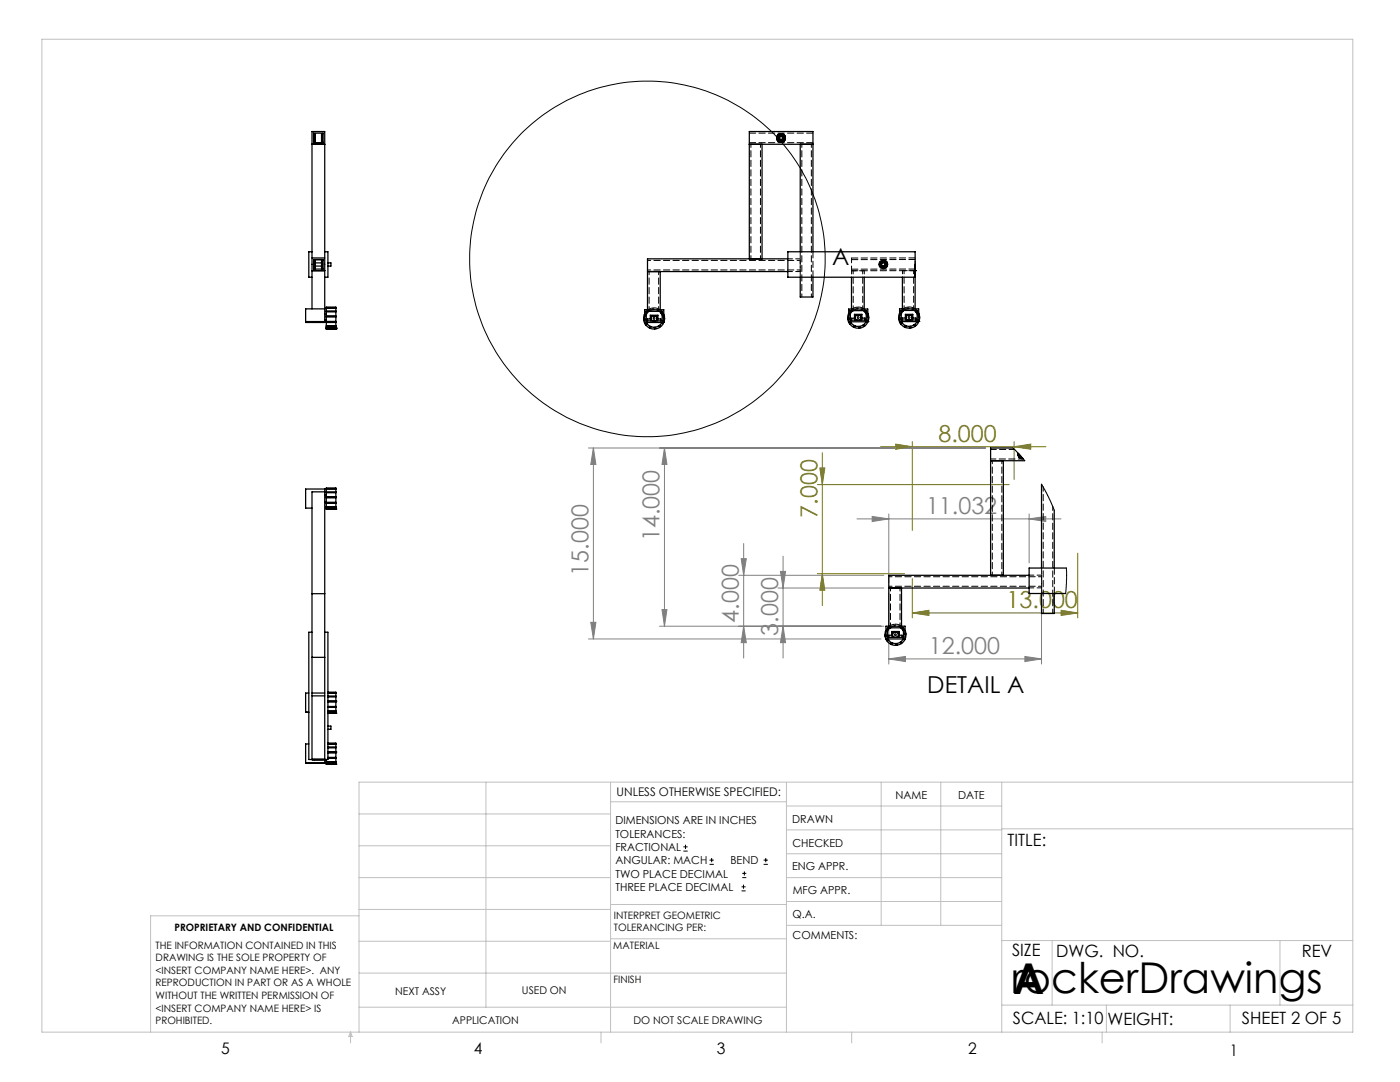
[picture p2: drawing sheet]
<svg xmlns="http://www.w3.org/2000/svg" width="279mm" height="216mm" viewBox="0 0 279 216" stroke-linecap="round" stroke-linejoin="round" font-family="sans-serif">
<g fill="none" stroke="#000" stroke-width=".2">
<path d="M136.4 169.8h.8M136.4 169h.8M136.8 168.6v.8M141.6 172.5h.9M141.6 171.6h.9M142 171.2v.8M148 177.8h.8M148 177h.8M148.1 175.1h.8M148.1 174.3h.8M148.4 176.5v.8M148.6 173.9v.8"/>
<path d="M152.4 172.5h.8M152.4 171.6h.8M152.8 171.2v.8"/>
<circle cx="129.2" cy="51.7" r="35.5"/>
</g>
<g fill="none" stroke="#808000" stroke-width=".2">
<path d="M163.1 96.7h38.3M163.6 93.4h1l-.5 3.3zM164.1 90.3v30.5M175.7 89.1h33M178.8 88.6l3.3 .5-3.3 .5zM182.1 88.1v17.7M202.4 89.1l3.3-.5v1zM202.4 88.1v7.6M163.1 114.5h17.4M164.1 114.5l.5 3.3h-1zM182.1 115.5v7.8M215.1 110.4v12.9"/>
<path d="M182.1 122.3l3.3-.5v1zM182.1 122.3h33M211.8 121.8l3.3 .5-3.3 .5z"/>
</g>
<g fill="none" stroke="#808080" stroke-width=".2">
<path d="M117.4 89.4h79.3M118.4 89.4l.5 3.3h-1zM118.4 89.4v38.1M132.6 89.4l.5 3.3h-1zM132.6 89.4v35.6M147.4 114.8h29M147.9 111.5h1l-.5 3.3zM148.4 108.4v22.9M155.3 117.3h21.1M155.8 114h1l-.5 3.3zM156.3 111v20.3M171 103.5h40.7"/>
<path d="M174.1 103l3.3 .5-3.3 .6zM177.4 102.6v13.7M177.4 118.3v14.2M205.4 103.5l3.3-.5v1.1zM205.4 102.6v9.7M207.9 118.3v14.2M117.4 127.5h58.4M117.9 124.2h1l-.5 3.3zM131.6 125h44.8M132.1 121.6h1l-.5 3.4zM148.4 125l.5 3.2h-1zM156.3 125l.5 3.2h-1z"/>
<path d="M177.4 131.5l3.3-.5v1zM177.4 131.5h30.5M204.5 131l3.4 .5-3.4 .5z"/>
</g>
<g fill="none" stroke="#c0c0c0" stroke-width=".2">
<path d="M8.4 7.8h261.6v198.2h-261.6zM97 156.1v44.9M121.8 156.1v49.9M121.8 160h35.2M157 156.1v49.9M175.9 156.1v28.5M187.7 156.1v28.5M199.9 156.1v49.9M270 156.1h-198.4v49.9M71.6 175.1h50.2M71.6 168.8h50.2M71.6 162.4h50.2"/>
<path d="M157 170.4h42.9M157 165.6h42.9M157 160.8h42.9M157 175.1h42.9M157 179.9h42.9M199.9 165.4h70.1M71.6 194.2h85.4M71.6 187.8h50.2M71.6 181.5h50.2M71.6 182.7h-41.5v23.3M121.8 187.3h35.2M121.8 180.5h35.2"/>
<path d="M157 184.6h42.9M199.9 187.7h70.1M210 187.7v12.9M255.4 187.7v12.9M70 206v2.1M70 206l.3 .8h-.7zM71.6 201h85.4M119.9 206v2.1M170 206v2.1M199.9 200.6h70.1M220 206v2.1M220.8 200.6v5.4"/>
<path d="M245.5 200.6v5.4"/>
</g>
<g fill="#808000">
<path d="M182.1 122.3l3.3-.5v1zM211.8 121.8l3.3 .5-3.3 .5z"/>
<path d="M178.8 88.6l3.3 .5-3.3 .5zM202.4 89.1l3.3-.5v1z"/>
<path d="M164.1 114.5l.5 3.3h-1zM163.6 93.4h1l-.5 3.3z"/>
</g>
<g fill="#808080">
<path d="M204.5 131l3.4 .5-3.4 .5zM177.4 131.5l3.3-.5v1z"/>
<path d="M174.1 103l3.3 .5-3.3 .6zM205.4 103.5l3.3-.5v1.1z"/>
<path d="M156.3 125l.5 3.2h-1zM155.8 114h1l-.5 3.3zM148.4 125l.5 3.2h-1zM147.9 111.5h1l-.5 3.3zM132.1 121.6h1l-.5 3.4zM132.6 89.4l.5 3.3h-1zM117.9 124.2h1l-.5 3.3zM118.4 89.4l.5 3.3h-1z"/>
</g>
<g fill="none" stroke="#000" stroke-width=".25">
<path d="M62.3 28.8h2.5M62.6 26.7h.3M62.6 28.4h.3M62.6 26.6h1.9v1.9h-1.9zM62.9 26.7v1.7M64.2 26.7v1.7M64.2 26.7h.3M64.2 28.4h.3M149.5 28.8h12.7M152.1 28.8v22.8M155.2 27.5h.1M155.3 27.2h.1"/>
<path d="M155.3 27.6h-.1M155.4 27.1l.1 .1M155.4 27.8l-.1 .1M155.5 27.9h-.1M155.6 27h.1M155.7 28l-.1 .1M155.7 26.9l.1 .1M155.8 28l-.1 .2M156 28v.1M156 26.9v.1M156 28.1v.1M156.1 28v.1"/>
<path d="M156.1 27h.1M156.3 27.9h.1M156.4 27.8v.1M156.4 27.1l-.1 .1M156.4 27.6h.1M156.4 27.2h.1M156.4 27.5h.1M159.7 28.8v21.4M62.3 54h2.5M62.3 50.2h-.7v5.1h.7M62.3 51.5h2.5M62.6 51.9h.3"/>
<path d="M62.6 53.6h.3M62.6 51.8h1.9v1.9h-1.9zM62.6 51.8h1.9M62.9 51.9v1.7M62.9 53.1h1.3M62.9 52.5h1.3M64.2 52.4v1.2M64.2 51.9v1.7M64.2 51.9v.5M64.2 51.9h.3M64.2 53.6h.3M64.8 50.2h.6v5.1h-.6"/>
<path d="M65.4 52.5h.6v.6h-.6M129.2 54.2h28M131.8 54.2v7.6M157.2 51.6h-28v10.2M159.7 55.3v4h2.5v-4M162.2 50.2v-24h-12.7v25.4M169.9 55.3v6.4M172.5 55.3v6.4M180.1 55.3v6.3M182.6 54h.1M182.6 55.3h-25.4v-5.1h25.4v11.4M61 64.2h.1"/>
<path d="M61 64.2h3.8M62.3 61.6v-35.4h2.5v38.1h-3.8v-2.7h3.8M64.8 64.2h.1M64.8 63.9h.3M64.8 62.7h.3M64.8 64h.3M65.1 63.3v.8M65.1 62.2v.9M65.1 64.3v.7M65.1 61.5v.6M65.1 65.1v.3M65.1 61.4v-.1h1.9v.1"/>
<path d="M65.1 65.5h.1M65.1 65.5v.1M65.1 65.7h.1M65.1 65.4h1.9M65.1 65.7h1.9M65.1 63.3h1.9M65.1 64.1h1.9M65.1 63.1h1.9M65.1 61.4v.1M65.1 62.1v.1M65.1 63.1v.2M65.1 64.1v.2"/>
<path d="M65.1 65v.1M65.1 65.6v.1M65.1 62.2h1.9M65.1 64.3h1.9M65.1 65h1.9M65.1 64.2h1.9M65.1 62.1h1.9M65.1 61.5h1.9M65.1 65.1h1.9M65.1 61.4h1.9M65.1 65.6h1.9M67 63.3v.8"/>
<path d="M67 62.2v.9M67 64.3v.7M67 61.5v.6M67 65.1v.3M67 65.5h.1M67 65.5v.1M67 65.7h.1M67 61.4v.1M67 62.1v.1M67 63.1v.2M67 64.1v.2M67 65v.1"/>
<path d="M67 65.6v.1M128.7 62.8l-.3 .5v.3h.3M128.7 63.8l-.3 .1 .4 .8 .2-.2 .2 .2-.3 .1v.1l.7 .5 .1-.3 .2 .1-.1 .3 .3 .1 .5 .1v-.4h.2v.3l.9-.3-.2-.2 .2-.2 .1 .3 .6-.6-.3-.2M128.7 61.8h3.8v2.5h-3.8zM129 64.3a1.74 1.74 0 0 0 1.5 1 1.74 1.74 0 0 0 1.6-1M129 62.1h3.2v1.9h-3.2zM129.2 64v-.4h.6v-.7h1.5v.7h.6v.4M129.4 62.1v.1M129.5 62.1l-.5 .7M129.9 64v-1h1.2v1M130.5 63a.5 .5 0 0 0-.6 .5 .5 .5 0 0 0 .6 .5M130.6 63a.49 .49 0 0 1 .5 .5 .49 .49 0 0 1-.5 .5"/>
<path d="M131.6 62.1l.6 .8M132.1 62.1l.1 .1M132.1 64.3v.1M132.2 62.3l-.3 .1 .3 .1M132.5 62.7l.1 .4-.1 .2M132.5 63.5h.1l-.1 .8M169.4 61.7h3.8v2.5h-3.8zM169.4 62.7l-.2 .3v.5h.2M169.4 63.7h-.2l.2 .7 .1 .1 .3-.2 .1 .2-.3 .2 .7 .6 .2-.3 .1 .1-.1 .2 .4 .2h.5l-.1-.3h.3v.3l.7-.3-.1-.3 .2-.1 .2 .3 .4-.5 .1-.3-.2-.1M169.7 62h3.2v1.9h-3.2zM169.7 64.2a1.77 1.77 0 0 0 3.1 0M169.9 63.9v-.4h.6v-.8h1.5v.8h.6v.4"/>
<path d="M170.1 62h.1M170.3 62l-.6 .6M170.7 63.9v-1h1.2v1M171.2 62.9a.49 .49 0 0 0-.5 .5 .49 .49 0 0 0 .5 .5M171.4 62.9a.49 .49 0 0 1 .5 .5 .49 .49 0 0 1-.5 .5M172.3 62l.6 .7M172.8 62h.1M172.9 64.2h.1M172.9 62.1l-.2 .2 .2 .1M173.2 62.5l.2 .6h-.2M173.2 63.3h.2l-.2 .9M173.2 64.2h.1"/>
<path d="M179.5 61.6h3.8l.1 2.6h-3.8zM179.6 62.6l-.2 .4v.5h.2M179.6 63.6l-.2 .1 .2 .7 .1 .1 .2-.2 .2 .2-.3 .2v.1l.7 .4 .1-.3 .2 .2-.1 .2 .4 .1 .4 .1v-.3l.2-.1 .1 .3 .6-.1 .2-.2-.2-.2 .2-.1 .1 .2 .6-.7-.3-.1a1.77 1.77 0 0 1-3.1 0M179.8 61.9l.1 2h3.2l-.1-2M179.8 61.9h3.2M179.9 61.9l-.1 .1M180.1 63.9v-.4h.6v-.8h1.5v.8h.6v.4M180.3 61.9v.1M180.4 61.9l-.5 .7M180.8 63.9v-1h1.2v1M181.3 62.9a.49 .49 0 0 0-.5 .5 .49 .49 0 0 0 .5 .5M181.5 62.9a.49 .49 0 0 1 .5 .5 .49 .49 0 0 1-.5 .5"/>
<path d="M182.5 61.9l.6 .8M183 61.9v.1M183 62.1l-.2 .2h.2M183.4 62.5l.1 .6h-.1M183.4 63.3h.2l-.2 .8M183.4 64.1h.1M64.8 98.1h-2.5v53.5M64.8 98.7h.3M65.1 99.3v1.1M65.1 98.3v.9M65.1 97.6v.5M65.1 97.5v-.1h1.9v.1"/>
<path d="M65.1 97.5v.1M65.1 98.1v.2M65.1 99.2v.1M65.1 98.1h1.9M65.1 99.3h1.9M65.1 99.2h1.9M65.1 98.3h1.9M65.1 97.6h1.9M65.1 97.5h1.9M67 99.3v.9M67 98.3v.9M67 97.6v.5"/>
<path d="M67 97.5v.1M67 98.1v.2M67 99.2v.1M197.7 91.9h6.8M200.2 91.9v22.9M202.1 89.4h-4.4v25.4M203.2 90.5a.81 .81 0 0 0 1 1M203.4 90.7l.2 .4 .4 .2M203.4 90.7h.1M203.5 90.8l.3 .4M203.6 90.9l-.1 .1M203.6 91v.1"/>
<path d="M203.9 91.2v.1M204.2 91.5a.85 .85 0 0 1-1-1 .85 .85 0 0 0 1 1M207.9 96.6v16.7M62.3 101.4h-1.3v-3.8h3.8v54.7h-3.8v-3.9h.6M62.3 118.5h2.5M64.8 100.2h2.2M65.1 100.4v.7M65.1 101.2v.3M65.1 101.6h.1M65.1 101.1v.1M65.1 101.5v.1M65.1 101.6h1.9"/>
<path d="M65.1 100.4h1.9M65.1 101.1h1.9M65.1 100.3h1.9M65.1 101.2h1.9M65.1 101.5h1.9M67 100.4v.7M67 101.2v.3M67 101.6h.1M67 100.2v.2M67 101.1v.1M67 101.5v.1M177.4 117.3h28"/>
<path d="M179.9 117.3v7.7M205.4 114.8h-28v10.2M207.9 118.4v4h2.5v-4M210.4 101.8v11.5M212.8 113.3h-7.4v5.1h7.3M61.6 138.3h-.6v3.8h.6M62.3 126.2h-.7v25.4h3.8v-25.4h-.6M62.3 131.2h2.5M62.3 138.9h2.5M62.3 138.3h2.5M65.4 138.1h1.6v.2M65.4 139.9h1.6"/>
<path d="M65.4 139.1h1.6M65.4 138.9h1.6M65.4 138.3h1.6M67 139.9h.1M67 139.1v.8M67 138.3v.6M67 138.3h.1M67 138.9v.2M67 139.9v.2M176.8 125.9l-.2 .6v.3h.2M176.8 126.9l-.2 .2 .3 .6 .1 .1 .2-.2 .1 .2-.2 .2v.1l.6 .4 .2-.3 .1 .1-.1 .3 .6 .2h.3v-.4h.2v.3l.8-.3-.1-.2 .1-.1 .2 .2 .6-.7-.3-.1M176.8 125h3.8v2.5h-3.8z"/>
<path d="M177.1 125.3h3.2v1.9h-3.2zM177.2 127.5a1.77 1.77 0 0 0 3.1 0M177.4 127.2v-.4h.6v-.8h1.5v.8h.5v.4M177.6 125.3h.1M177.7 125.3l-.6 .6M178.1 127.2v-1h1.2v1M178.6 126.2a.49 .49 0 0 0-.5 .5 .49 .49 0 0 0 .5 .5M178.8 126.2a.49 .49 0 0 1 .5 .5 .49 .49 0 0 1-.5 .5M179.7 125.3l.6 .7M180.3 125.3h.1M180.3 127.5h.1M180.3 125.4l-.2 .2 .2 .1"/>
<path d="M180.6 125.8l.2 .6h-.2M180.6 126.6h.2l-.2 .8M61 142.1h.6M62.3 151.6h.1M62.6 151.6h.1M64.5 151.6h.1M64.8 151.6h.1M65.1 151.6v.4M65.1 152.1v.3M65.1 152.5h.1M65.1 152v.1M65.1 152.4v.1"/>
<path d="M65.1 152.5h1.9M65.1 152h1.9M65.1 152.1h1.9M65.1 152.4h1.9M65.4 144.9h.6v.6h-.6M65.4 148.3h1.6v.1M65.4 142.3h1.6M65.4 150.2h1.6M65.4 151.1h1.6M65.4 150.1h1.6M65.4 149.2h1.6M65.4 151.3h1.6"/>
<path d="M65.4 151.2h1.6M65.4 149h1.6M65.4 148.5h1.6M65.4 148.4h1.6M65.4 140.1h1.6M65.4 141h1.6M65.4 141.1h1.6M65.4 141.9h1.6M65.4 142h1.6M67 150.2v.9M67 150.1h.1M67 149.2v.9"/>
<path d="M67 151.3v.7M67 148.5v.5M67 152.1v.3M67 152.5h.1M67 140.1v.9M67 141.1v.8M67 142v.3M67 142.3h.1M67 141v.1M67 141.9v.1M67 148.4v.1M67 149v.2"/>
<path d="M67 150.1v.1M67 151.1v.2M67 152v.1M67 152.4v.1"/>
<circle cx="155.9" cy="27.5" r=".87"/>
<circle cx="155.9" cy="27.5" r=".65"/>
<circle cx="155.9" cy="27.5" r=".55"/>
<circle cx="155.9" cy="27.5" r=".83"/>
<circle cx="155.9" cy="27.5" r=".31"/>
<circle cx="155.9" cy="27.5" r=".35"/>
<circle cx="176.3" cy="52.8" r=".33"/>
</g>
<g fill="none" stroke="#000" stroke-width=".2" stroke-dasharray="1.3 .6" stroke-dashoffset=".6">
<path d="M149.9 28.8v22.8M151.8 28.8v22.8M160 28.8v30.5M161.9 28.8v30.5M159.7 53.9h-30.5M159.7 52h-30.5M169.9 54v1.3M170.3 54v7.6M172.2 54v7.6M172.5 54v1.3M180.1 54v1.3M180.4 54v7.6"/>
<path d="M182.3 54v7.6M182.6 52.7v-1.2M129.5 61.8v-7.6M130.6 63.7a.2 .2 0 0 1-.2-.2 .2 .2 0 0 1 .3-.1 .2 .2 0 0 1-.1 .3M131.4 61.8v-7.6M131.6 62.1l-.5-.2-.7-.1M171.3 63.6a.2 .2 0 0 1-.2-.3 .2 .2 0 0 1 .3-.1 .2 .2 0 0 1 0 .3l-.1 .1M172.3 62l-.4-.3-.8-.1M181.5 63.6a.2 .2 0 0 1-.2-.3 .2 .2 0 0 1 .3-.1 .2 .2 0 0 1-.1 .3v.1M182.5 61.9l-.5-.2-.7-.1M198 91.9v22.9M199.9 91.9v22.9"/>
<path d="M203.3 90.6a.74 .74 0 0 0 .8 .8M207.9 117h-30.5M207.9 115.1h-30.5M177.7 124.9v-7.6M178.8 126.8a.2 .2 0 0 1-.3-.1 .2 .2 0 0 1 .3-.2 .2 .2 0 0 1 .1 .3h-.1M179.6 124.9v-7.6M179.8 125.2l-.5-.2-.7-.1"/>
</g>
<path d="M159.7 51.6v2.6M169.9 54h2.6M169.9 54v-2.5M180.1 54h2.5M207.9 114.8v2.5" fill="none" stroke="#000" stroke-width=".2" stroke-dasharray="1.3 .6" stroke-dashoffset=".3"/>
<g fill="none" stroke="#000" stroke-width=".2" stroke-dasharray="1.3 .6">
<path d="M155.3 27.6l-.1 .2h.1M155.3 27.2l-.1 .1 .1 .2M155.3 27.5l.2-.2M155.4 27.9v.2h.2M155.4 27.8l.1-.1M155.5 27.2l.2-.2M155.5 27.3l-.1-.1M155.5 27.7l-.2-.1M155.6 26.9h-.2v.2M155.7 28h.1M155.7 27h.1M155.7 28l-.2-.1"/>
<path d="M155.7 28.1l.2 .2 .1-.2M155.8 27h.2M156 28h-.2M156 26.9l-.1-.1-.2 .1M156.1 27l.2 .2M156.1 28.1l.3-.1M156.3 27.9l-.2 .1M156.4 27.2v.3M156.4 27.1v-.1M156.4 28v-.1M156.4 27l-.3-.1M156.4 27.6v.2"/>
<path d="M156.4 27.8l.2-.1M156.5 27.5l.1-.2M156.6 27.7l-.1-.1M156.6 27.3l-.2-.1M162.2 28.5h-12.7M162.2 26.6h-12.7M159.7 50.2v5.1M162.2 50.2v5.1M169.9 51.5h12.7M169.9 51.8h12.7M169.9 53.7h12.7M169.9 54h12.7"/>
<path d="M128.7 63.8h.1M128.7 62.8l.2 .1M128.7 62.6l.3-.5M128.8 63.6h-.1M128.8 63.8v-.2M128.9 62.9l.1-.2M129 62.7l-.3-.1M129 62.1l.3-.2M129.3 61.9l.1 .2M129.5 62.1l.1-.1M129.6 62l-.2-.2M129.8 63.6v.4"/>
<path d="M130.3 61.5v.3M130.3 61.8l.2-.1M130.5 61.7v-.3M131.2 61.9l.2 .1M131.3 63.6v.4M131.3 61.6l-.1 .3M131.4 62l.1-.3M132.2 62.2h.1M132.2 62.5l.1-.1M132.2 62.2v.1M132.2 64.2l-.1 .1M132.3 62.4l.2 .3"/>
<path d="M132.3 63.3v.2M132.3 63.5h.2M132.5 63.2l-.2 .1M132.5 64.3l-.3-.1M169.4 62.6l.2 .1M169.4 63.7l.1-.1M169.4 62.4l.3-.4M169.5 63.4l-.1 .1M169.5 63.6v-.2M169.6 62.7l.1-.2M169.7 62.5l-.3-.1M169.7 62l.3-.3"/>
<path d="M170 61.7l.2 .3M170.2 62l.1-.1M170.3 61.9l-.1-.3M170.5 63.5v.4M171 61.3v.3M171 61.6h.2M171.2 61.6v-.3M171.9 61.7l.2 .1M172 63.5v.4M172.1 61.4l-.2 .3M172.1 61.8l.2-.3M172.9 62v.1"/>
<path d="M172.9 62.4l.2-.2M172.9 62.1h.1M173 64l-.1 .2M173.1 62.2l.1 .3M173.1 63.1v.2M173.1 63.3h.1M173.2 63.1h-.1M173.2 64.1l-.2-.1M179.6 62.6l.2 .1M179.6 63.6h.1M179.6 62.4l.3-.4M179.7 63.4h-.1"/>
<path d="M179.7 63.6v-.2M179.8 62.7l.1-.2M179.9 62.5l-.3-.1M179.9 61.9l.3-.2M180.2 61.7l.1 .2M180.4 61.9l.1-.1M180.5 61.8l-.2-.2M180.7 63.4v.4M181.2 61.3v.3M181.2 61.6h.2M181.4 61.6v-.3M182.1 61.7l.2 .1"/>
<path d="M182.2 63.4v.4M182.2 61.4l-.1 .3M182.3 61.8l.1-.3M183.1 62v.1M183.1 62.3l.1-.1M183.1 62.1h.1M183.1 64l-.1 .2M183.2 62.2l.2 .3M183.2 63.1v.2M183.2 63.3h.2M183.4 63.1h-.2M183.4 64.1l-.3-.1"/>
<path d="M203.4 90.6v.2h.2M203.4 90.7v.2l.1 .1M203.6 91.1v.1h.2M203.6 90.9h.1M203.7 91h-.1M203.8 91.1v.2h.2M203.9 91.1h.1M203.9 91.3l.2 .1M207.9 113.3v5.1M210.4 113.3v5.1M176.8 126.9h.2M176.8 125.9l.3 .1"/>
<path d="M176.9 125.7l.3-.4M176.9 126.7h-.1M177 126.9l-.1-.2M177.1 126v-.2M177.1 125.8l-.2-.1M177.2 125.2l.2-.2M177.4 125l.2 .2M177.6 125.2l.2-.1M177.8 125.1l-.2-.2M178 126.7v.4M178.4 124.6l.1 .3M178.5 124.9h.2"/>
<path d="M178.7 124.9l-.1-.3M179.4 125l.2 .1M179.5 126.7v.4M179.5 124.7l-.1 .3M179.6 125.1l.1-.3M180.3 125.3l.1 .1M180.3 125.6l.2-.1M180.4 125.4h-.1M180.4 127.3l-.1 .2M180.5 125.5l.1 .3M180.5 126.4v.2M180.5 126.6h.1"/>
<path d="M180.6 126.4h-.1M180.6 127.4l-.2-.1"/>
</g>
<g fill="none" stroke="#000" stroke-width=".2" stroke-dasharray="1.3 .6" stroke-dashoffset=".4">
<path d="M155.5 27.5a.38 .38 0 0 1 .5-.3 .38 .38 0 0 1 .1 .6 .38 .38 0 0 1-.6-.2v-.1M159.7 51.6h-2.5M159.7 54.2h-2.5M176.7 52.7a.38 .38 0 0 1-.6 .4 .38 .38 0 0 1-.1-.6 .38 .38 0 0 1 .7 .1v.1M129.4 61.8l.9-.3M130.5 61.4l.8 .2M131.5 61.7l.6 .4M170.2 61.6l.8-.3M171.2 61.3l.9 .1M172.3 61.5l.5 .5M180.3 61.6l.9-.3M181.4 61.3l.8 .1"/>
<path d="M182.4 61.5l.6 .4M203.6 90.9l-.1 .2 .3-.1M208.2 97.1v25.3M207.9 114.8h-2.5M207.9 117.3h-2.5M210.1 101v21.4M177.6 124.9l.8-.3M178.6 124.6l.9 .1M179.7 124.8l.6 .4"/>
</g>
<path d="M176.8 52.7a.55 .55 0 0 1-.7 .5 .55 .55 0 0 1-.2-.9 .55 .55 0 0 1 .9 .3v.1M177.1 52.7a.84 .84 0 0 1-1.2 .8 .84 .84 0 0 1-.1-1.4 .84 .84 0 0 1 1.3 .5v.1" fill="none" stroke="#000" stroke-width=".2" stroke-dasharray="1.3 .6" stroke-dashoffset="-.1"/>
<path d="M177.2 52.7a.87 .87 0 0 1-1.3 .8 .87 .87 0 0 1-.1-1.4 .87 .87 0 0 1 1.3 .5l.1 .1M129 62.8l-.2 .6 .2 .9M132.1 64.3a1.75 1.75 0 0 0 .1-1.5M169.7 62.6l-.2 .7 .2 .9M172.8 64.2a1.75 1.75 0 0 0 .1-1.5M179.9 62.6l-.2 .7 .2 .9M183 64.2a1.75 1.75 0 0 0 .1-1.6M177.2 125.9l-.2 .7 .2 .9M180.3 127.5a1.75 1.75 0 0 0 0-1.6" fill="none" stroke="#000" stroke-width=".2" stroke-dasharray="1.3 .6" stroke-dashoffset=".8"/>
<g fill="none" stroke="#000" stroke-width=".2" stroke-dasharray="1.3 .6" stroke-dashoffset=".5">
<path d="M155.4 27.5l-.2-.1v.2l.2 .1v-.2M155.5 27.1h-.2l-.1 .2h.2l.1-.2M155.6 27.8h-.2l-.1 .2h.2l.1-.2M155.8 26.9l-.2-.1-.1 .2 .2 .1 .1-.2M155.9 28h-.2l-.1 .2h.2l.1-.2M156.2 26.9l-.2-.1-.1 .2 .2 .1 .1-.2M156.3 28l-.2-.1-.1 .2 .2 .1 .1-.2M156.5 27.1l-.2-.1-.1 .2 .2 .1 .1-.2M156.5 27.8l-.2-.1v.2l.2 .1v-.2M156.6 27.4l-.2-.1v.2l.1 .1 .1-.2M175.6 52.9h.2v-.2h-.2v.2M175.6 52.6l.1 .1 .2-.1-.2-.2-.1 .2"/>
<path d="M175.6 52.9l.1 .2 .2-.2-.2-.1-.1 .1M175.6 52.5l.2 .1 .1-.2-.2-.1-.1 .2M175.7 53.2l.2 .1 .1-.2-.2-.1-.1 .2M175.8 52.3l.1 .1 .2-.1-.2-.2-.1 .2M175.8 53.2l.1 .2 .2-.2-.2-.1-.1 .1M175.9 52.3h.2l.1-.2h-.2l-.1 .2M176 53.4l.2 .1 .1-.2-.2-.1-.1 .2M176.1 52.2l.2 .1 .1-.2-.1-.1-.2 .2M176.1 53.3l.2 .2 .1-.2-.1-.1-.2 .1M176.3 52.2l.2 .1 .1-.2-.2-.1-.1 .2M176.4 53.4h.2l.1-.2h-.2l-.1 .2M176.5 52.3l.1 .1 .2-.1-.2-.2-.1 .2"/>
<path d="M176.5 53.2l.1 .2 .2-.2-.2-.1-.1 .1M176.6 52.4l.2 .1 .1-.2-.2-.1-.1 .2M176.6 52.7a.35 .35 0 0 1-.4 .4 .35 .35 0 0 1-.1-.6 .35 .35 0 0 1 .5 .1v.1M176.7 53.1l.2 .1v-.2l-.2-.1v.2M176.7 52.6l.2 .1 .1-.1-.1-.2-.2 .2M176.7 52.9l.2 .2 .1-.2-.1-.1-.2 .1M176.8 52.8h.1l.1-.2h-.2v.2M176.9 52.7a.64 .64 0 0 1-.9 .6 .64 .64 0 0 1-.1-1.1 .64 .64 0 0 1 1 .4v.1M130.4 61.8l-.9 .3M130.4 63.5a.16 .16 0 0 1 .2-.1 .16 .16 0 0 1 .1 .2 .16 .16 0 0 1-.3 0v-.1M171.1 61.6l-.8 .4M171.1 63.4a.18 .18 0 0 1 .3-.2 .16 .16 0 0 1 0 .3 .16 .16 0 0 1-.3-.1"/>
<path d="M181.3 61.6l-.9 .3M181.3 63.4a.16 .16 0 0 1 .2-.2 .16 .16 0 0 1 .1 .3 .16 .16 0 0 1-.3-.1M178.6 124.9l-.9 .3M178.6 126.7a.16 .16 0 0 1 .1-.2 .16 .16 0 0 1 .2 .2 .16 .16 0 0 1-.3 .1v-.1"/>
</g>
<path d="M155.4 27.5a.45 .45 0 0 1 .7-.4 .45 .45 0 0 1 .1 .8 .45 .45 0 0 1-.7-.3l-.1-.1M156.6 27.5a.74 .74 0 0 0-1-.7 .74 .74 0 0 0-.2 1.3 .74 .74 0 0 0 1.2-.4v-.2M175.6 52.7a.74 .74 0 0 0 1 .7 .74 .74 0 0 0 .2-1.2 .74 .74 0 0 0-1.2 .4v.1M176.7 52.7a.45 .45 0 0 1-.6 .5 .45 .45 0 0 1-.1-.8 .45 .45 0 0 1 .7 .2v.1M202.5 89.7h-4.8M204.3 91.6h-6.6" fill="none" stroke="#000" stroke-width=".2" stroke-dasharray="1.3 .6" stroke-dashoffset=".2"/>
<path d="M155.4 27.5a.46 .46 0 0 1 .7-.4 .46 .46 0 0 1 .1 .8 .46 .46 0 0 1-.8-.3v-.1M176.8 52.7a.46 .46 0 0 1-.7 .5 .46 .46 0 0 1-.1-.8 .46 .46 0 0 1 .7 .2l.1 .1" fill="none" stroke="#000" stroke-width=".2" stroke-dasharray="1.3 .6" stroke-dashoffset=".1"/>
<path d="M175.4 52.7a.88 .88 0 0 0 1.3 .8 .88 .88 0 0 0 .1-1.5 .88 .88 0 0 0-1.4 .6v.1" fill="none" stroke="#000" stroke-width=".2" stroke-dasharray="1.3 .6" stroke-dashoffset=".7"/>
<path d="M202.1 89.4l2.1 2.1M204.2 91.5l.3 .4M207.9 96.6l1.7 3.2 .8 2M212.8 113.3l.1 2.3-.2 2.8" fill="none" stroke="#000" stroke-width=".2"/>
<g font-size="8.5">
<text x="201.8" y="198.1">rockerDrawings</text>
<text x="202.2" y="198.3">A</text>
</g>
<g font-size="4.7">
<text x="166.1" y="53">A</text>
<text x="185.1" y="138.3">DETAIL A</text>
</g>
<g font-size="4.7" fill="#808000">
<text x="187.3" y="88.1">8.000</text>
<text x="163.1" y="103.3" transform="rotate(-90 163.1 103.3)">7.000</text>
<text x="200.9" y="121.3">13.000</text>
</g>
<g font-size="4.7" fill="#808080">
<text x="184.8" y="102.5">11.032</text>
<text x="131.6" y="108" transform="rotate(-90 131.6 108)">14.000</text>
<text x="117.4" y="114.9" transform="rotate(-90 117.4 114.9)">15.000</text>
<text x="147.4" y="124.3" transform="rotate(-90 147.4 124.3)">4.000</text>
<text x="155.3" y="126.8" transform="rotate(-90 155.3 126.8)">3.000</text>
<text x="185.4" y="130.5">12.000</text>
</g>
<g font-size="3.4">
<text x="201.1" y="168.8">TITLE:</text>
<text x="202" y="190.8">SIZE</text>
<text x="210.8" y="190.9">DWG. NO.</text>
<text x="259.8" y="191">REV</text>
<text x="202.1" y="204.4">SCALE: 1:10</text>
<text x="221" y="204.5">WEIGHT:</text>
<text x="247.8" y="204.4">SHEET 2 OF 5</text>
</g>
<g font-size="3.2">
<text x="44.2" y="210.4">5</text>
<text x="94.6" y="210.3">4</text>
<text x="143.1" y="210.4">3</text>
<text x="193.2" y="210.3">2</text>
<text x="245.4" y="210.6">1</text>
</g>
<text font-size="2.4" x="123.1" y="158.9">UNLESS OTHERWISE SPECIFIED:</text>
<g font-size="2.2">
<text x="178.7" y="159.4">NAME</text>
<text x="191.2" y="159.4">DATE</text>
<text x="122.8" y="164.5">DIMENSIONS ARE IN INCHES</text>
<text x="122.8" y="167.1">TOLERANCES:</text>
<text x="158.1" y="164.2">DRAWN</text>
<text x="122.8" y="169.8">FRACTIONAL</text>
<text x="122.8" y="172.5">ANGULAR: MACH</text>
<text x="145.8" y="172.5">BEND</text>
<text x="158.1" y="173.7">ENG APPR.</text>
<text x="158.2" y="169.1">CHECKED</text>
<text x="122.8" y="175.1">TWO PLACE DECIMAL</text>
<text x="122.8" y="177.8">THREE PLACE DECIMAL</text>
<text x="158.2" y="178.4">MFG APPR.</text>
<text x="158.2" y="183.2">Q.A.</text>
<text x="158.2" y="187.4">COMMENTS:</text>
</g>
<g font-size="2.1">
<text x="78.8" y="198.5">NEXT ASSY</text>
<text x="104.2" y="198.4">USED ON</text>
<text x="90.2" y="204.3">APPLICATION</text>
<text x="126.4" y="204.3">DO NOT SCALE DRAWING</text>
</g>
<g font-size="2">
<text x="34.8" y="185.7">PROPRIETARY AND CONFIDENTIAL</text>
<text x="122.5" y="183.3">INTERPRET GEOMETRIC</text>
<text x="122.5" y="185.9">TOLERANCING PER:</text>
<text x="31.1" y="189.3">THE INFORMATION CONTAINED IN THIS</text>
<text x="31.1" y="191.8">DRAWING IS THE SOLE PROPERTY OF</text>
<text x="122.4" y="189.4">MATERIAL</text>
<text x="31.1" y="194.3">&lt;INSERT COMPANY NAME HERE&gt;. ANY</text>
<text x="31.1" y="196.8">REPRODUCTION IN PART OR AS A WHOLE</text>
<text x="122.4" y="196.2">FINISH</text>
<text x="31.1" y="199.4">WITHOUT THE WRITTEN PERMISSION OF</text>
<text x="31.1" y="201.9">&lt;INSERT COMPANY NAME HERE&gt; IS</text>
<text x="31.1" y="204.4">PROHIBITED.</text>
</g>
</svg>
